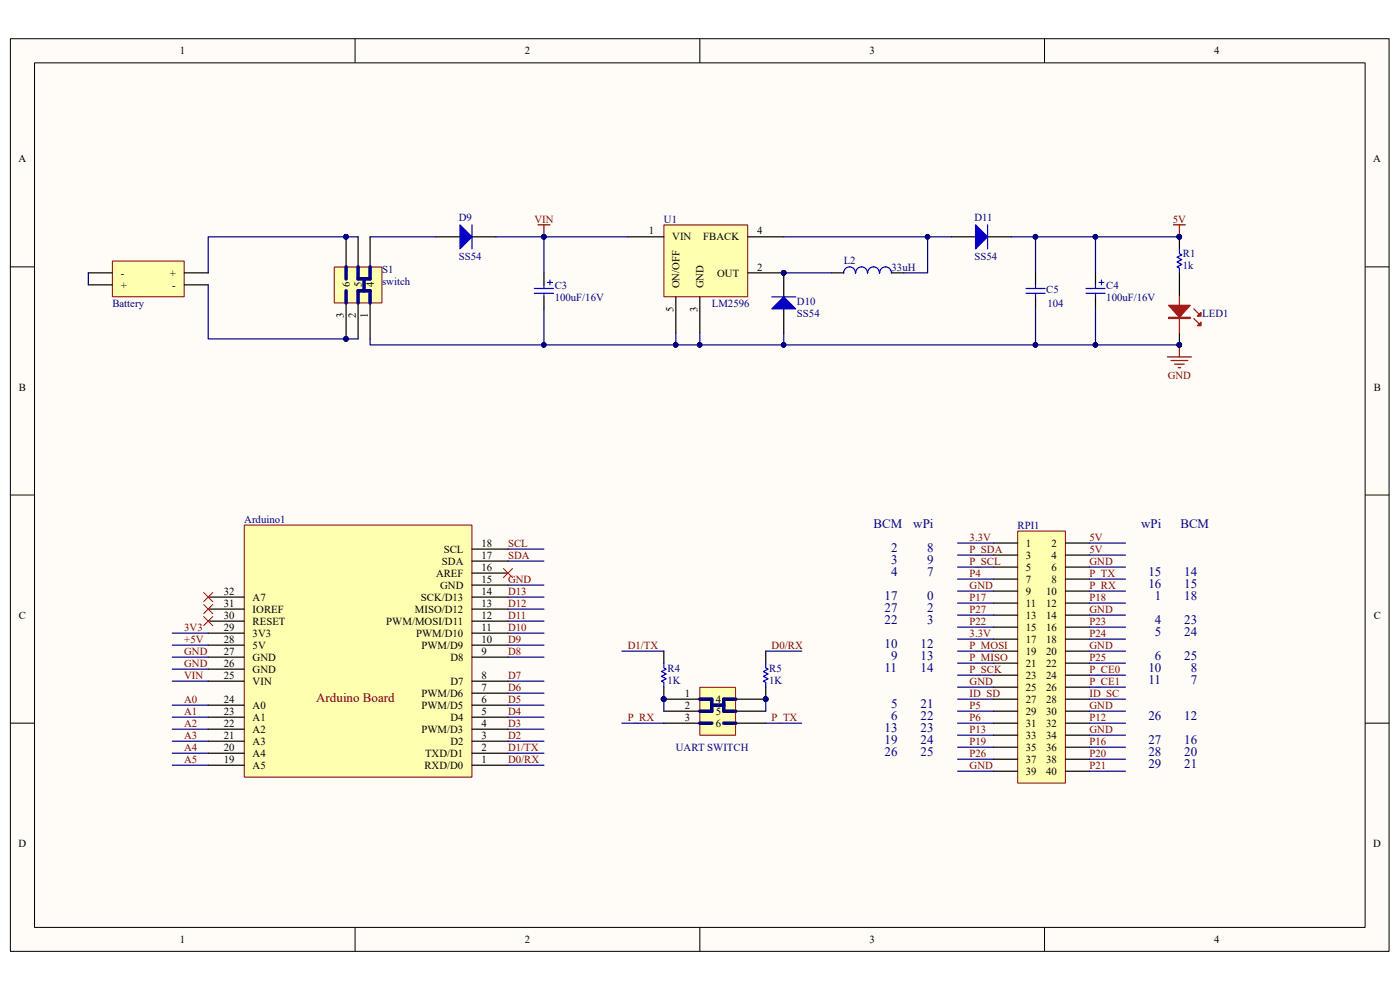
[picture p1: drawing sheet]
<svg xmlns="http://www.w3.org/2000/svg" width="297mm" height="210mm" viewBox="0 0 297 210" stroke-linecap="round" stroke-linejoin="round" font-family="sans-serif">
<path d="M2.2 8.3h292.5v193.5h-292.5z" fill="#fffcf8"/>
<path d="M2.2 8.2h292.5v193.6h-292.5z" fill="none" stroke="#000" stroke-width=".21"/>
<path d="M7.4 13.4h282.2v183.3h-282.2z" fill="#fffcf8"/>
<g fill="none" stroke="#000" stroke-width=".21">
<path d="M7.3 13.3h282.3v183.4h-282.3zM75.3 8.2v5.1M148.5 8.2v5.1M221.6 8.2v5.1M2.2 56.6h5.1M289.6 56.6h5.1M2.2 105h5.1M289.6 105h5.1M2.2 153.4h5.1M289.6 153.4h5.1M75.3 196.7v5.1M148.5 196.7v5.1"/>
<path d="M221.6 196.7v5.1"/>
</g>
<path d="M215.9 112.7h10.1v53.4h-10.1z" fill="#ffffb0"/>
<path d="M215.9 112.6h10.1v53.5h-10.1z" fill="none" stroke="#800000" stroke-width=".21"/>
<g fill="none" stroke="#000" stroke-width=".25">
<path d="M210.8 115.2h5.1M210.8 117.7h5.1M226 115.2h5.1M226 117.7h5.1M210.8 120.3h5.1M210.8 122.8h5.1M210.8 125.4h5.1M210.8 127.9h5.1M210.8 130.5h5.1M210.8 133h5.1M210.8 135.6h5.1M210.8 138.1h5.1"/>
<path d="M226 120.3h5.1M226 122.8h5.1M226 125.4h5.1M226 127.9h5.1M226 130.5h5.1M226 133h5.1M226 135.6h5.1M226 138.1h5.1M210.8 140.7h5.1M210.8 143.2h5.1M210.8 145.8h5.1M210.8 148.3h5.1"/>
<path d="M210.8 150.9h5.1M210.8 153.4h5.1M210.8 156h5.1M210.8 158.5h5.1M226 140.7h5.1M226 143.2h5.1M226 145.8h5.1M226 148.3h5.1M226 150.9h5.1M226 153.4h5.1M226 156h5.1M226 158.5h5.1"/>
<path d="M210.8 161h5.1M210.8 163.6h5.1M226 161h5.1M226 163.6h5.1"/>
</g>
<g fill="none" stroke="#000080" stroke-width=".25">
<path d="M107.8 119h7.6M107.8 116.5h7.6M203.1 115.2h7.7M203.1 117.7h7.7M231.1 115.2h7.7M231.1 117.7h7.7M36.5 139.4h7.7M36.5 136.8h7.7M36.5 134.3h7.7M107.8 139.4h7.6M107.8 136.8h7.6M107.8 134.3h7.6"/>
<path d="M107.8 131.8h7.6M107.8 129.2h7.6M107.8 126.7h7.6M107.8 124.1h7.6M203.1 120.3h7.7M203.1 122.8h7.7M203.1 125.4h7.7M203.1 127.9h7.7M203.1 130.5h7.7M203.1 133h7.7M203.1 135.6h7.7M203.1 138.1h7.7"/>
<path d="M231.1 120.3h7.7M231.1 122.8h7.7M231.1 125.4h7.7M231.1 127.9h7.7M231.1 130.5h7.7M231.1 133h7.7M231.1 135.6h7.7M231.1 138.1h7.7M36.5 159.8h7.7M36.5 157.2h7.7M36.5 154.7h7.7M36.5 152.1h7.7"/>
<path d="M36.5 149.6h7.7M36.5 144.5h7.7M36.5 141.9h7.7M107.8 159.8h7.6M107.8 157.2h7.6M107.8 154.7h7.6M107.8 152.1h7.6M107.8 149.6h7.6M107.8 147h7.6M107.8 144.5h7.6M203.1 140.7h7.7M203.1 143.2h7.7"/>
<path d="M203.1 145.8h7.7M203.1 148.3h7.7M203.1 150.9h7.7M203.1 153.4h7.7M203.1 156h7.7M203.1 158.5h7.7M231.1 140.7h7.7M231.1 143.2h7.7M231.1 145.8h7.7M231.1 148.3h7.7M231.1 150.9h7.7M231.1 153.4h7.7"/>
<path d="M231.1 156h7.7M231.1 158.5h7.7M36.5 162.3h7.7M107.8 162.3h7.6M203.1 161h7.7M203.1 163.6h7.7M231.1 161h7.7M231.1 163.6h7.7"/>
</g>
<path d="M51.9 111.4h48.2v53.4h-48.2z" fill="#ffffb0"/>
<path d="M51.8 111.4h48.3v53.4h-48.3z" fill="none" stroke="#800000" stroke-width=".21"/>
<g fill="none" stroke="#000" stroke-width=".25">
<path d="M176.4 57.9h2.6M189.2 57.9h2.5M219.7 57.9v2.5M219.7 63v2.5M100.1 119h7.7M100.1 116.5h7.7M44.2 139.4h7.6M44.2 136.8h7.6M44.2 134.3h7.6M44.2 131.8h7.6M44.2 129.2h7.6M44.2 126.7h7.6"/>
<path d="M100.1 139.4h7.7M100.1 136.8h7.7M100.1 134.3h7.7M100.1 131.8h7.7M100.1 129.2h7.7M100.1 124.1h7.7M100.1 121.6h7.7M100.1 126.7h7.7M44.2 159.8h7.6M44.2 157.2h7.6M44.2 154.7h7.6M44.2 152.1h7.6"/>
<path d="M44.2 149.6h7.6M44.2 144.5h7.6M44.2 141.9h7.6M100.1 159.8h7.7M100.1 157.2h7.7M100.1 154.7h7.7M100.1 152.1h7.7M100.1 149.6h7.7M100.1 147h7.7M100.1 144.5h7.7M44.2 162.3h7.6M100.1 162.3h7.7"/>
</g>
<path d="M43.2 125.6l2 2.1M43.2 128.2l2 2M43.2 130.7l2 2.1M45.2 125.6l-2 2.1M45.2 128.2l-2 2M45.2 130.7l-2 2.1M106.7 120.5l2.1 2.1M108.8 120.5l-2.1 2.1" fill="none" stroke="#f00" stroke-width=".21"/>
<path d="M248.9 47.7h2.6M250.2 47.7v2.5M247.7 75.7h5M248.4 76.5h3.6M249.2 77.2h2M249.9 78h.6M250.2 73.2v2.5" fill="none" stroke="#800000" stroke-width=".25"/>
<g fill="#000080" stroke="#000080" stroke-width=".21">
<circle cx="250.2" cy="50.2" r=".49"/>
<circle cx="250.2" cy="73.2" r=".49"/>
</g>
<path d="M179 57.9a1.25 1.25 0 0 1 1.2-1.3 1.25 1.25 0 0 1 1.3 1.3M181.5 57.9a1.25 1.25 0 0 1 1.3-1.3 1.25 1.25 0 0 1 1.2 1.3M184.1 57.9a1.25 1.25 0 0 1 1.2-1.3 1.25 1.25 0 0 1 1.3 1.3M186.6 57.9a1.25 1.25 0 0 1 1.3-1.3 1.25 1.25 0 0 1 1.2 1.3M217.6 61.2h4.1M217.6 62.2h4.1M219.7 60.4v.8M219.7 62.2v.8" fill="none" stroke="#00f" stroke-width=".25"/>
<path d="M140.9 47.8h17.7v15.1h-17.7z" fill="#ffffb0"/>
<path d="M140.8 47.7h17.8v15.2h-17.8z" fill="none" stroke="#800000" stroke-width=".21"/>
<path d="M92.5 50.2h5.1M100.1 50.2h5.1M133.2 50.2h7.6M158.6 50.2h7.7M158.6 57.9h7.7M143.4 63v7.6M148.5 63v7.6" fill="none" stroke="#000" stroke-width=".25"/>
<g fill="#000080" stroke="#000080" stroke-width=".21">
<circle cx="166.2" cy="57.9" r=".49"/>
<circle cx="115.4" cy="50.2" r=".49"/>
</g>
<path d="M114.1 47.7h2.6M115.4 47.7v2.5" fill="none" stroke="#800000" stroke-width=".25"/>
<path d="M97.6 47.7l2.5 2.5-2.5 2.6z" fill="#00f"/>
<path d="M97.6 47.7l2.5 2.5-2.5 2.6zM100.1 47.7v5.1" fill="none" stroke="#00f" stroke-width=".25"/>
<path d="M166.3 57.9v5.1M166.3 65.5v5.1" fill="none" stroke="#000" stroke-width=".25"/>
<circle cx="166.2" cy="57.9" r=".49" fill="#000080" stroke="#000080" stroke-width=".21"/>
<path d="M166.3 63l2.5 2.5h-5.1z" fill="#00f"/>
<path d="M250.2 52.8v1l.5 .3-1 .5 1 .5-1 .5 1 .5-1 .5 .5 .3v1M163.7 63h5.1M166.3 63l2.5 2.5h-5.1z" fill="none" stroke="#00f" stroke-width=".25"/>
<g fill="#000080" stroke="#000080" stroke-width=".21">
<circle cx="166.2" cy="57.9" r=".49"/>
<circle cx="250.2" cy="50.2" r=".49"/>
<circle cx="250.2" cy="73.2" r=".49"/>
</g>
<path d="M250.2 50.2v2.6M250.2 57.9v5.1M250.2 70.6v2.6" fill="none" stroke="#000" stroke-width=".25"/>
<path d="M250.2 63v7.6M253.3 67.6l1 1M253.3 65.5l1 1" fill="none" stroke="#bf0000" stroke-width=".25"/>
<path d="M247.9 64.8h4.6l-2.3 2.5z" fill="#bf0000"/>
<path d="M247.9 64.8h4.6l-2.3 2.5zM247.9 67.3h4.6v.3h-4.6z" fill="none" stroke="#bf0000" stroke-width=".25"/>
<path d="M247.9 67.4h4.6" fill="none" stroke="#bf0000" stroke-width=".26"/>
<path d="M254.8 68.3v.8h-.8z" fill="#bf0000"/>
<path d="M254 69.1l.8-.8v.8z" fill="none" stroke="#bf0000" stroke-width=".25"/>
<path d="M254.8 66.3v.8h-.8z" fill="#bf0000"/>
<path d="M254.8 66.3v.8h-.8z" fill="none" stroke="#bf0000" stroke-width=".25"/>
<g fill="#000080" stroke="#000080" stroke-width=".21">
<circle cx="250.2" cy="73.2" r=".49"/>
<circle cx="219.6" cy="73.2" r=".49"/>
<circle cx="232.4" cy="50.2" r=".49"/>
<circle cx="232.4" cy="73.2" r=".49"/>
<circle cx="143.3" cy="73.2" r=".49"/>
<circle cx="250.2" cy="50.2" r=".49"/>
<circle cx="219.6" cy="50.2" r=".49"/>
<circle cx="115.4" cy="50.2" r=".49"/>
</g>
<path d="M115.4 57.9v2.5M232.4 57.9v2.5M115.4 63v2.5M232.4 63v2.5" fill="none" stroke="#000" stroke-width=".25"/>
<path d="M116.2 59.9h1M116.7 59.4v1M233.2 59.9h1M233.7 59.4v1M113.4 61.2h4M113.4 62.2h4M115.4 60.4v.8M115.4 62.2v.8M230.4 61.2h4M230.4 62.2h4M232.4 60.4v.8M232.4 62.2v.8" fill="none" stroke="#00f" stroke-width=".25"/>
<path d="M105.2 50.2h28M115.4 50.2v7.7M232.4 50.2v7.7M250.2 50.2h-30.5v7.7M143.4 70.6v2.6M219.7 65.5v7.7M232.4 65.5v7.7" fill="none" stroke="#000080" stroke-width=".25"/>
<path d="M71 56.7h10v7.6h-10z" fill="#ffffb0"/>
<path d="M70.9 56.6h10.1v7.7h-10.1z" fill="none" stroke="#800000" stroke-width=".21"/>
<path d="M73.4 50.2v9M76 50.2v7.7M78.5 50.2v7.7M73.4 64.2v7.7M76 64.2v7.7M78.5 64.2v7.7" fill="none" stroke="#000" stroke-width=".25"/>
<g fill="#000080" stroke="#000080" stroke-width=".21">
<circle cx="73.4" cy="71.9" r=".49"/>
<circle cx="73.4" cy="50.2" r=".49"/>
<circle cx="115.4" cy="73.2" r=".49"/>
<circle cx="143.3" cy="73.2" r=".49"/>
<circle cx="148.4" cy="73.2" r=".49"/>
<circle cx="166.2" cy="73.2" r=".49"/>
<circle cx="166.2" cy="57.9" r=".49"/>
<circle cx="219.6" cy="73.2" r=".49"/>
<circle cx="232.4" cy="73.2" r=".49"/>
<circle cx="250.2" cy="73.2" r=".49"/>
</g>
<path d="M73.4 56.6v2.6M76 56.6v2.6h2.5v-2.6M77.2 59.2v2.5M73.4 61.7v2.5M76 64.2v-2.5h2.5v2.5" fill="none" stroke="#0c0087" stroke-width=".76"/>
<path d="M78.5 50.2h14M166.3 57.9h10.1M115.4 65.5v7.7h-36.9v-1.3M148.5 70.6v2.6h-33.1M166.3 70.6v2.6h-17.8M166.3 73.2h83.9" fill="none" stroke="#000080" stroke-width=".25"/>
<path d="M23.9 55.4h15.2v7.5h-15.2z" fill="#ffffb0"/>
<path d="M23.8 55.4h15.3v7.5h-15.3z" fill="none" stroke="#800000" stroke-width=".21"/>
<path d="M18.7 57.9h5.1M39.1 57.9h5.1M201.9 50.2h5.1M209.5 50.2h5.1M18.7 60.4h5.1M39.1 60.4h5.1" fill="none" stroke="#000" stroke-width=".25"/>
<path d="M18.7 57.9v2.5" fill="none" stroke="#000080" stroke-width=".25"/>
<path d="M207 47.7l2.5 2.5-2.5 2.6z" fill="#00f"/>
<path d="M207 47.7l2.5 2.5-2.5 2.6zM209.5 47.7v5.1" fill="none" stroke="#00f" stroke-width=".25"/>
<path d="M76 50.2h-31.8v7.7M166.3 50.2h30.5v7.7h-5.1M196.8 50.2h5.1M214.6 50.2h5.1M44.2 60.4v11.5h31.8" fill="none" stroke="#000080" stroke-width=".25"/>
<g fill="#000080" stroke="#000080" stroke-width=".21">
<circle cx="196.8" cy="50.2" r=".49"/>
<circle cx="219.6" cy="50.2" r=".49"/>
<circle cx="73.4" cy="71.9" r=".49"/>
<circle cx="73.4" cy="50.2" r=".49"/>
</g>
<path d="M148.5 145.8h7.5v10.2h-7.5z" fill="#ffffb0"/>
<path d="M148.5 145.8h7.5v10.2h-7.5z" fill="none" stroke="#800000" stroke-width=".21"/>
<path d="M140.8 138.1v2.6M162.4 138.1v2.6M140.8 145.8v2.5h7.7M140.8 150.9h7.7M140.8 153.4h7.7M153.5 153.4h8.9M154.8 150.9h7.6M162.4 145.8v2.5h-7.6" fill="none" stroke="#000" stroke-width=".25"/>
<g fill="#000080" stroke="#000080" stroke-width=".21">
<circle cx="140.8" cy="148.3" r=".5"/>
<circle cx="162.4" cy="148.3" r=".49"/>
</g>
<path d="M148.5 148.3h2.5v2.6h-2.5M148.5 153.4h2.5M151 149.6h2.5M153.5 153.4h2.6M156.1 148.3h-2.6v2.6h2.6" fill="none" stroke="#0c0087" stroke-width=".76"/>
<path d="M131.9 138.1h8.9M162.4 138.1h7.7M131.9 153.4h8.9M140.8 148.3v2.6M162.4 153.4h7.7M162.4 148.3v2.6" fill="none" stroke="#000080" stroke-width=".25"/>
<path d="M140.8 140.7v1l.5 .2-1 .6 1 .5-1 .5 1 .5-1 .5 .5 .2v1.1M162.4 140.7v1l.6 .2-1.1 .6 1.1 .5-1.1 .5 1.1 .5-1.1 .5 .5 .2v1.1" fill="none" stroke="#00f" stroke-width=".25"/>
<g font-size="2.8" fill="#000080">
<text x="185.3" y="112.1">BCM</text>
<text x="193.8" y="112.1">wPi</text>
<text x="242.1" y="112.1">wPi</text>
<text x="250.4" y="112.1">BCM</text>
<text x="189.1" y="117.1">2</text>
<text x="189.1" y="119.7">3</text>
<text x="196.7" y="117.1">8</text>
<text x="196.7" y="119.7">9</text>
<text x="189.1" y="122.3">4</text>
<text x="196.7" y="122.3">7</text>
<text x="243.6" y="122.3">15</text>
<text x="243.6" y="124.8">16</text>
<text x="251.2" y="122.3">14</text>
<text x="251.2" y="124.8">15</text>
<text x="187.7" y="127.3">17</text>
<text x="187.7" y="129.9">27</text>
<text x="196.7" y="127.3">0</text>
<text x="196.7" y="129.9">2</text>
<text x="245" y="127.3">1</text>
<text x="251.2" y="127.3">18</text>
<text x="187.7" y="132.4">22</text>
<text x="187.7" y="137.5">10</text>
<text x="195.3" y="137.5">12</text>
<text x="196.7" y="132.4">3</text>
<text x="245" y="132.4">4</text>
<text x="245" y="135">5</text>
<text x="251.2" y="132.4">23</text>
<text x="251.2" y="135">24</text>
<text x="187.7" y="142.6">11</text>
<text x="189.1" y="140.1">9</text>
<text x="195.3" y="140.1">13</text>
<text x="195.3" y="142.6">14</text>
<text x="243.6" y="142.6">10</text>
<text x="245" y="140.1">6</text>
<text x="251.2" y="140.1">25</text>
<text x="252.6" y="142.6">8</text>
<text x="243.6" y="145.2">11</text>
<text x="252.6" y="145.2">7</text>
<text x="187.7" y="155.4">13</text>
<text x="189.1" y="150.2">5</text>
<text x="189.1" y="152.8">6</text>
<text x="195.3" y="150.2">21</text>
<text x="195.3" y="152.8">22</text>
<text x="195.3" y="155.4">23</text>
<text x="243.6" y="152.8">26</text>
<text x="251.2" y="152.8">12</text>
<text x="187.7" y="157.9">19</text>
<text x="187.7" y="160.4">26</text>
<text x="195.3" y="157.9">24</text>
<text x="195.3" y="160.4">25</text>
<text x="243.6" y="157.9">27</text>
<text x="243.6" y="160.4">28</text>
<text x="251.2" y="157.9">16</text>
<text x="251.2" y="160.4">20</text>
<text x="243.6" y="163">29</text>
<text x="251.2" y="163">21</text>
</g>
<text font-size="2.8" fill="#800000" x="67.1" y="149">Arduino Board</text>
<g font-size="2.3">
<text x="38.2" y="11.5">1</text>
<text x="111.3" y="11.5">2</text>
<text x="184.4" y="11.5">3</text>
<text x="257.6" y="11.5">4</text>
<text x="3.9" y="34.5">A</text>
<text x="291.3" y="34.5">A</text>
<text x="137.6" y="49.7">1</text>
<text x="142.6" y="51">VIN</text>
<text x="149.2" y="51">FBACK</text>
<text x="160.7" y="49.7">4</text>
<text x="25.6" y="58.7">-</text>
<text x="36" y="58.7">+</text>
<text x="152.1" y="58.7">OUT</text>
<text x="160.7" y="57.4">2</text>
<text x="25.6" y="61.2">+</text>
<text x="36.5" y="61.2">-</text>
<text x="74.2" y="60.8" transform="rotate(-90 74.2 60.8)">6</text>
<text x="76.7" y="60.8" transform="rotate(-90 76.7 60.8)">5</text>
<text x="79.3" y="60.8" transform="rotate(-90 79.3 60.8)">4</text>
<text x="144.1" y="61.2" transform="rotate(-90 144.1 61.2)">ON/OFF</text>
<text x="149.2" y="61.2" transform="rotate(-90 149.2 61.2)">GND</text>
<text x="72.9" y="67.4" transform="rotate(-90 72.9 67.4)">3</text>
<text x="75.5" y="67.4" transform="rotate(-90 75.5 67.4)">2</text>
<text x="78" y="67.4" transform="rotate(-90 78 67.4)">1</text>
<text x="142.9" y="66.2" transform="rotate(-90 142.9 66.2)">5</text>
<text x="148" y="66.2" transform="rotate(-90 148 66.2)">3</text>
<text x="4" y="82.8">B</text>
<text x="291.4" y="82.8">B</text>
<text x="93.8" y="119.8">SDA</text>
<text x="94.1" y="117.3">SCL</text>
<text x="102.1" y="118.5">17</text>
<text x="102.1" y="116">18</text>
<text x="217.6" y="116">1</text>
<text x="217.6" y="118.5">3</text>
<text x="223.1" y="116">2</text>
<text x="223.1" y="118.5">4</text>
<text x="92.5" y="122.3">AREF</text>
<text x="93.4" y="124.9">GND</text>
<text x="102.1" y="123.6">15</text>
<text x="102.1" y="121.1">16</text>
<text x="217.6" y="121.1">5</text>
<text x="217.6" y="123.6">7</text>
<text x="223.1" y="121.1">6</text>
<text x="223.1" y="123.6">8</text>
<text x="4" y="131.3">C</text>
<text x="47.5" y="131.3">30</text>
<text x="47.5" y="128.7">31</text>
<text x="47.5" y="126.2">32</text>
<text x="53.6" y="130">IOREF</text>
<text x="53.6" y="127.4">A7</text>
<text x="88" y="130">MISO/D12</text>
<text x="89.3" y="127.4">SCK/D13</text>
<text x="102.1" y="131.3">12</text>
<text x="102.1" y="128.7">13</text>
<text x="102.1" y="126.2">14</text>
<text x="217.6" y="126.2">9</text>
<text x="217.6" y="128.7">11</text>
<text x="217.6" y="131.3">13</text>
<text x="222" y="126.2">10</text>
<text x="222" y="128.7">12</text>
<text x="222" y="131.3">14</text>
<text x="291.4" y="131.3">C</text>
<text x="47.5" y="136.4">28</text>
<text x="47.5" y="133.8">29</text>
<text x="53.6" y="137.6">5V</text>
<text x="53.6" y="135.1">3V3</text>
<text x="53.6" y="132.5">RESET</text>
<text x="82" y="132.5">PWM/MOSI/D11</text>
<text x="88.3" y="135.1">PWM/D10</text>
<text x="89.4" y="137.6">PWM/D9</text>
<text x="102.1" y="136.4">10</text>
<text x="102.1" y="133.8">11</text>
<text x="217.6" y="133.8">15</text>
<text x="217.6" y="136.4">17</text>
<text x="222" y="133.8">16</text>
<text x="222" y="136.4">18</text>
<text x="47.5" y="144">25</text>
<text x="47.5" y="141.4">26</text>
<text x="47.5" y="138.9">27</text>
<text x="53.6" y="142.7">GND</text>
<text x="53.6" y="140.2">GND</text>
<text x="95.5" y="140.2">D8</text>
<text x="102.1" y="144">8</text>
<text x="102.1" y="138.9">9</text>
<text x="217.6" y="138.9">19</text>
<text x="217.6" y="141.4">21</text>
<text x="217.6" y="144">23</text>
<text x="222" y="138.9">20</text>
<text x="222" y="141.4">22</text>
<text x="222" y="144">24</text>
<text x="47.5" y="149.1">24</text>
<text x="53.6" y="145.2">VIN</text>
<text x="89.4" y="147.8">PWM/D6</text>
<text x="95.5" y="145.2">D7</text>
<text x="102.1" y="149.1">6</text>
<text x="102.1" y="146.6">7</text>
<text x="145.3" y="147.8">1</text>
<text x="151.9" y="149.1">4</text>
<text x="217.6" y="146.6">25</text>
<text x="217.6" y="149.1">27</text>
<text x="222" y="146.6">26</text>
<text x="222" y="149.1">28</text>
<text x="47.5" y="154.2">22</text>
<text x="47.5" y="151.6">23</text>
<text x="53.6" y="155.4">A2</text>
<text x="53.6" y="152.9">A1</text>
<text x="53.6" y="150.4">A0</text>
<text x="89.4" y="155.4">PWM/D3</text>
<text x="89.4" y="150.4">PWM/D5</text>
<text x="95.5" y="152.9">D4</text>
<text x="102.1" y="154.2">4</text>
<text x="102.1" y="151.6">5</text>
<text x="145.3" y="150.4">2</text>
<text x="145.3" y="152.9">3</text>
<text x="151.9" y="151.6">5</text>
<text x="151.9" y="154.2">6</text>
<text x="217.6" y="151.6">29</text>
<text x="217.6" y="154.2">31</text>
<text x="222" y="151.6">30</text>
<text x="222" y="154.2">32</text>
<text x="47.5" y="161.8">19</text>
<text x="47.5" y="159.3">20</text>
<text x="47.5" y="156.7">21</text>
<text x="53.6" y="160.5">A4</text>
<text x="53.6" y="158">A3</text>
<text x="90.2" y="160.5">TXD/D1</text>
<text x="95.5" y="158">D2</text>
<text x="102.1" y="161.8">1</text>
<text x="102.1" y="159.3">2</text>
<text x="102.1" y="156.7">3</text>
<text x="217.6" y="156.7">33</text>
<text x="217.6" y="159.3">35</text>
<text x="217.6" y="161.8">37</text>
<text x="222" y="156.7">34</text>
<text x="222" y="159.3">36</text>
<text x="222" y="161.8">38</text>
<text x="53.6" y="163.1">A5</text>
<text x="90" y="163.1">RXD/D0</text>
<text x="217.6" y="164.4">39</text>
<text x="222" y="164.4">40</text>
<text x="3.9" y="179.7">D</text>
<text x="291.3" y="179.7">D</text>
<text x="38.2" y="200">1</text>
<text x="111.3" y="200">2</text>
<text x="184.4" y="200">3</text>
<text x="257.6" y="200">4</text>
</g>
<g font-size="2.3" fill="#000080">
<text x="97.3" y="46.9">D9</text>
<text x="140.8" y="47.2">U1</text>
<text x="206.7" y="46.9">D11</text>
<text x="81.1" y="57.9">S1</text>
<text x="97.3" y="55.1">SS54</text>
<text x="179" y="56.1">L2</text>
<text x="189.1" y="57.4">33uH</text>
<text x="206.7" y="55.1">SS54</text>
<text x="250.9" y="54.6">R1</text>
<text x="250.9" y="57.1">1k</text>
<text x="23.8" y="65">Battery</text>
<text x="81.1" y="60.5">switch</text>
<text x="117.7" y="63.8">100uF/16V</text>
<text x="117.7" y="61.2">C3</text>
<text x="151" y="65">LM2596</text>
<text x="169.1" y="64.8">D10</text>
<text x="222" y="62.2">C5</text>
<text x="222.2" y="65">104</text>
<text x="234.7" y="63.8">100uF/16V</text>
<text x="234.7" y="61.2">C4</text>
<text x="169.1" y="67.3">SS54</text>
<text x="255.1" y="67.3">LED1</text>
<text x="51.8" y="110.9">Arduino1</text>
<text x="215.9" y="112.1">RPI1</text>
<text x="141.6" y="142.5">R4</text>
<text x="163.2" y="142.5">R5</text>
<text x="141.6" y="145">1K</text>
<text x="163.2" y="145">1K</text>
<text x="143.4" y="159.3">UART SWITCH</text>
</g>
<g font-size="2.3" fill="#800000">
<text x="113.4" y="47.2">VIN</text>
<text x="248.8" y="47.2">5V</text>
<text x="247.7" y="80.3">GND</text>
<text x="107.8" y="118.5">SDA</text>
<text x="107.8" y="116">SCL</text>
<text x="205.7" y="114.7">3.3V</text>
<text x="205.7" y="117.3">P_SDA</text>
<text x="205.7" y="119.8">P_SCL</text>
<text x="231.1" y="114.7">5V</text>
<text x="231.1" y="117.3">5V</text>
<text x="231.1" y="119.8">GND</text>
<text x="107.8" y="123.6">GND</text>
<text x="205.7" y="122.3">P4</text>
<text x="205.7" y="124.9">GND</text>
<text x="231.1" y="122.3">P_TX</text>
<text x="231.1" y="124.9">P_RX</text>
<text x="107.8" y="131.3">D11</text>
<text x="107.8" y="128.7">D12</text>
<text x="107.8" y="126.2">D13</text>
<text x="205.7" y="127.4">P17</text>
<text x="205.7" y="130">P27</text>
<text x="231.1" y="127.4">P18</text>
<text x="231.1" y="130">GND</text>
<text x="39.1" y="133.8">3V3</text>
<text x="39.1" y="136.4">+5V</text>
<text x="107.8" y="136.4">D9</text>
<text x="107.8" y="133.8">D10</text>
<text x="133.2" y="137.6">D1/TX</text>
<text x="163.7" y="137.6">D0/RX</text>
<text x="205.7" y="132.5">P22</text>
<text x="205.7" y="135.1">3.3V</text>
<text x="205.7" y="137.6">P_MOSI</text>
<text x="231.1" y="132.5">P23</text>
<text x="231.1" y="135.1">P24</text>
<text x="231.1" y="137.6">GND</text>
<text x="39.1" y="138.9">GND</text>
<text x="39.1" y="141.4">GND</text>
<text x="39.1" y="144">VIN</text>
<text x="107.8" y="144">D7</text>
<text x="107.8" y="138.9">D8</text>
<text x="205.7" y="140.2">P_MISO</text>
<text x="205.7" y="142.7">P_SCK</text>
<text x="231.1" y="140.2">P25</text>
<text x="231.1" y="142.7">P_CE0</text>
<text x="39.1" y="149.1">A0</text>
<text x="107.8" y="149.1">D5</text>
<text x="107.8" y="146.6">D6</text>
<text x="205.7" y="145.2">GND</text>
<text x="205.7" y="147.8">ID_SD</text>
<text x="231.1" y="145.2">P_CE1</text>
<text x="231.1" y="147.8">ID_SC</text>
<text x="39.1" y="151.6">A1</text>
<text x="39.1" y="154.2">A2</text>
<text x="107.8" y="154.2">D3</text>
<text x="107.8" y="151.6">D4</text>
<text x="133.2" y="152.9">P_RX</text>
<text x="163.7" y="152.9">P_TX</text>
<text x="205.7" y="150.4">P5</text>
<text x="205.7" y="152.9">P6</text>
<text x="205.7" y="155.4">P13</text>
<text x="231.1" y="150.4">GND</text>
<text x="231.1" y="152.9">P12</text>
<text x="231.1" y="155.4">GND</text>
<text x="39.1" y="156.7">A3</text>
<text x="39.1" y="159.3">A4</text>
<text x="39.1" y="161.8">A5</text>
<text x="107.8" y="161.8">D0/RX</text>
<text x="107.8" y="159.3">D1/TX</text>
<text x="107.8" y="156.7">D2</text>
<text x="205.7" y="158">P19</text>
<text x="205.7" y="160.5">P26</text>
<text x="231.1" y="158">P16</text>
<text x="231.1" y="160.5">P20</text>
<text x="205.7" y="163.1">GND</text>
<text x="231.1" y="163.1">P21</text>
</g>
</svg>
